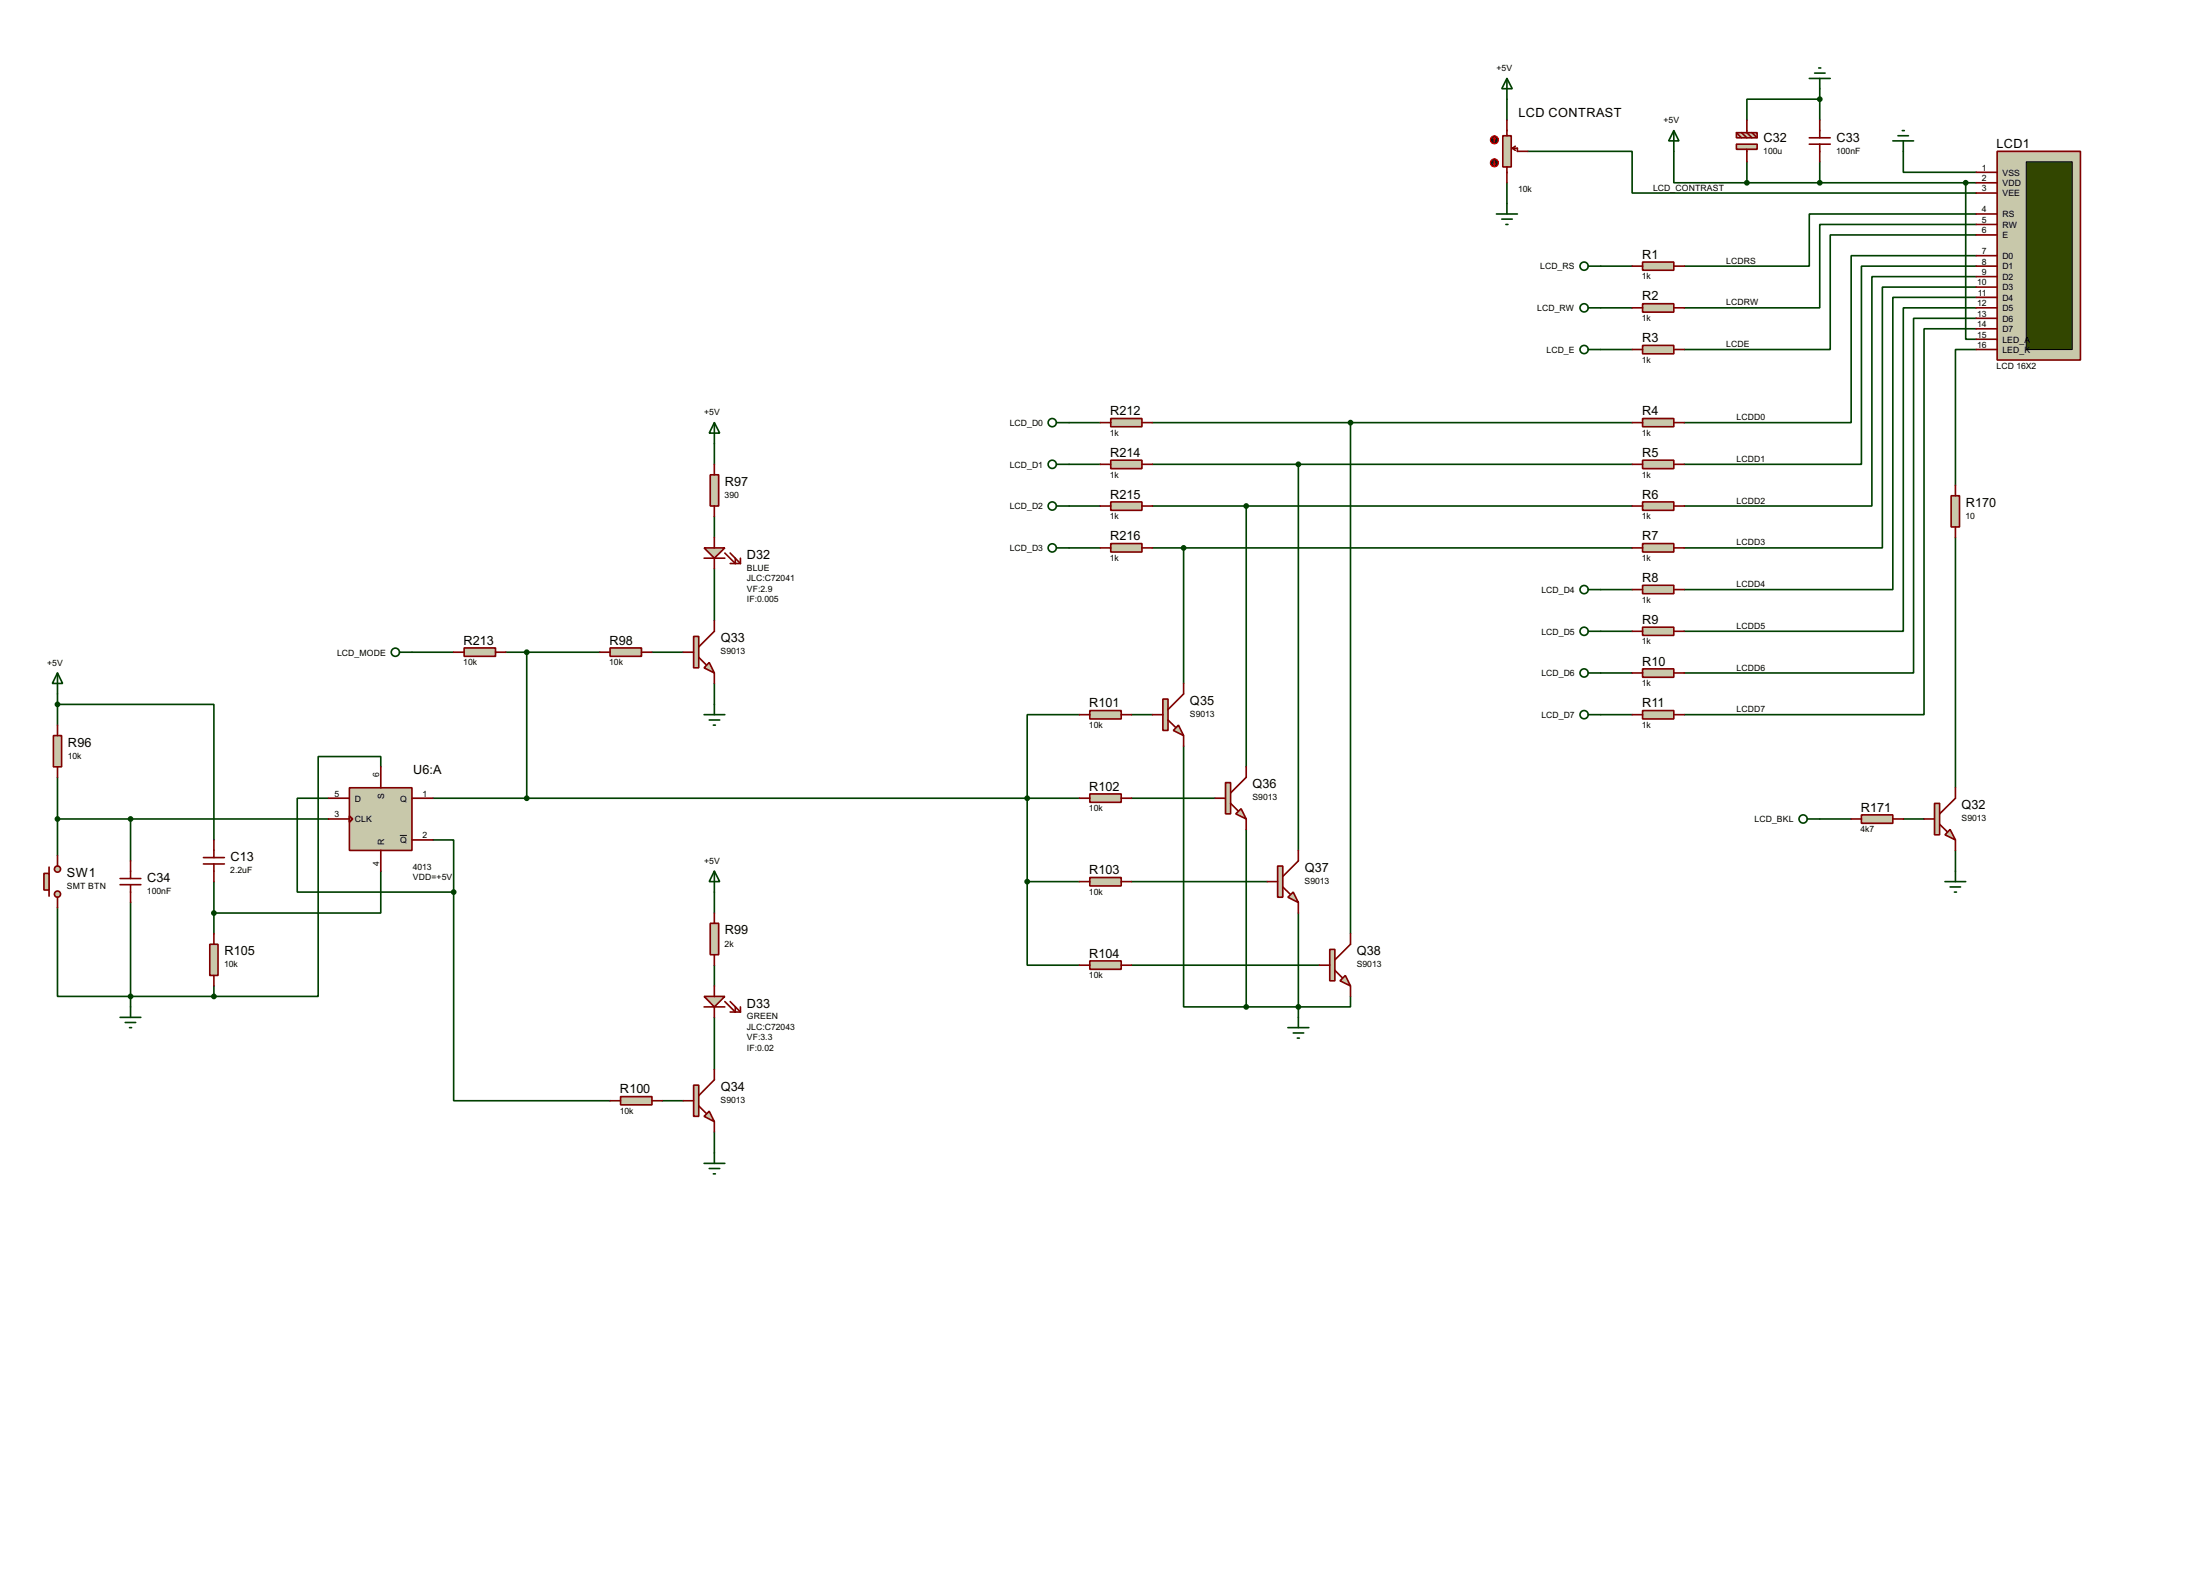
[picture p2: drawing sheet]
<svg xmlns="http://www.w3.org/2000/svg" width="536mm" height="383mm" viewBox="0 0 536 383" stroke-linecap="round" stroke-linejoin="round" font-family="sans-serif">
<g fill="none" stroke="#004000" stroke-width=".4">
<path d="M367.1 24.2v5.1M372.2 36.9h25.4v10.1h83.8M407.7 36.9v7.6h17.8M425.5 39.4v5.1M443.3 24.2h-17.8v5.1M443.3 21.6v7.7M443.3 39.4v5.1M463.6 36.9v5.1h17.8M367.1 44.5v5.1M425.5 44.5h55.9M478.8 44.5v38.1h2.6M481.4 52.1h-40.7v12.7h-30.4"/>
<path d="M481.4 54.7h-38.1v20.3h-33M481.4 57.2h-35.6v27.9h-35.5M389.9 64.8h7.7M389.9 75h7.7M481.4 62.3h-30.5v40.6h-40.6M481.4 64.8h-28v48.3h-43.1M481.4 67.4h-25.4v55.8h-45.7M481.4 69.9h-22.9v63.5h-48.2M481.4 72.4h-20.3v71.2h-50.8M481.4 75h-17.8v78.7h-53.3M481.4 77.5h-15.3v86.4h-55.8M389.9 85.1h7.7"/>
<path d="M481.4 80.1h-12.7v93.9h-58.4M481.4 85.1h-5.1v33.1M174 108v5.1M260.4 102.9h7.6M260.4 113.1h7.6M280.7 102.9h116.9M280.7 113.1h116.9M316.3 113.1v94M329 102.9v124.5M174 125.8v5.1M174 138.5v12.7M260.4 123.2h7.6"/>
<path d="M260.4 133.4h7.6M280.7 123.2h116.9M280.7 133.4h116.9M288.3 133.4v33M303.6 123.2v63.5M476.3 130.9v60.9M100.4 158.8h10.1M123.2 158.8h22.9M128.3 158.8v35.6M158.8 158.8h7.6M389.9 143.6h7.7M389.9 153.7h7.7"/>
<path d="M14 171.5h38.1v33M14 169v7.6M174 166.4v5.1M262.9 174h-12.7v40.7M275.6 174h5.1M389.9 163.9h7.7M389.9 174h7.7M14 199.4h66.1M14 189.3v19M31.8 199.4v10.2M80.1 194.4h-7.7v22.8h38.1M92.8 186.7v-2.5h-15.3v58.4h-25.4"/>
<path d="M105.5 194.4h157.4M275.6 194.4h20.4M288.3 181.7v63.5h15.3M443.3 199.4h7.6M463.6 199.4h5.1M31.8 219.8v25.4M52.1 214.7v12.7M92.8 212.1v10.2h-40.7M105.5 204.5h5v12.7M110.5 217.2v50.8h38.1M174 217.2v5.1M250.2 214.7v20.3h12.7"/>
<path d="M250.2 214.7h12.7M275.6 214.7h33.1M303.6 202v43.2M476.3 207.1v5M14 221v21.6h38.1M174 235v5.1M275.6 235h45.8M316.3 222.3v25.4M52.1 240.1v2.5M174 247.7v12.7M329 242.6v2.6h-25.4M161.3 268h5.1"/>
<path d="M174 275.6v5.1"/>
</g>
<path d="M486.5 36.9h20.3v50.8h-20.3z" fill="#c8c8aa" stroke="#800000" stroke-width=".4"/>
<path d="M493.6 39.4h11.2v45.7h-11.2z" fill="#324600" stroke="#000" stroke-width=".25"/>
<g fill="none" stroke="#800000" stroke-width=".4">
<path d="M481.4 57.2h5.1M481.4 54.7h5.1M481.4 52.1h5.1M481.4 42h5.1M481.4 44.5h5.1M481.4 47h5.1M481.4 77.5h5.1M481.4 75h5.1M481.4 72.4h5.1M481.4 69.9h5.1M481.4 67.4h5.1M481.4 64.8h5.1"/>
<path d="M481.4 62.3h5.1M481.4 80.1h5.1M481.4 82.6h5.1M481.4 85.1h5.1"/>
</g>
<path d="M400.1 63.8h7.6v2h-7.6z" fill="#c8c8aa" stroke="#800000" stroke-width=".4"/>
<path d="M397.6 64.8h2.5M407.7 64.8h2.6" fill="none" stroke="#800000" stroke-width=".4"/>
<path d="M400.1 74h7.6v2h-7.6z" fill="#c8c8aa" stroke="#800000" stroke-width=".4"/>
<path d="M397.6 75h2.5M407.7 75h2.6" fill="none" stroke="#800000" stroke-width=".4"/>
<path d="M400.1 84.1h7.6v2.1h-7.6z" fill="#c8c8aa" stroke="#800000" stroke-width=".4"/>
<path d="M397.6 85.1h2.5M407.7 85.1h2.6" fill="none" stroke="#800000" stroke-width=".4"/>
<path d="M400.1 101.9h7.6v2h-7.6z" fill="#c8c8aa" stroke="#800000" stroke-width=".4"/>
<path d="M397.6 102.9h2.5M407.7 102.9h2.6" fill="none" stroke="#800000" stroke-width=".4"/>
<path d="M400.1 112.1h7.6v2h-7.6z" fill="#c8c8aa" stroke="#800000" stroke-width=".4"/>
<path d="M397.6 113.1h2.5M407.7 113.1h2.6" fill="none" stroke="#800000" stroke-width=".4"/>
<path d="M400.1 122.2h7.6v2.1h-7.6z" fill="#c8c8aa" stroke="#800000" stroke-width=".4"/>
<path d="M397.6 123.2h2.5M407.7 123.2h2.6" fill="none" stroke="#800000" stroke-width=".4"/>
<path d="M400.1 132.4h7.6v2h-7.6z" fill="#c8c8aa" stroke="#800000" stroke-width=".4"/>
<path d="M397.6 133.4h2.5M407.7 133.4h2.6" fill="none" stroke="#800000" stroke-width=".4"/>
<path d="M400.1 142.5h7.6v2.1h-7.6z" fill="#c8c8aa" stroke="#800000" stroke-width=".4"/>
<path d="M397.6 143.6h2.5M407.7 143.6h2.6" fill="none" stroke="#800000" stroke-width=".4"/>
<path d="M400.1 152.7h7.6v2h-7.6z" fill="#c8c8aa" stroke="#800000" stroke-width=".4"/>
<path d="M397.6 153.7h2.5M407.7 153.7h2.6" fill="none" stroke="#800000" stroke-width=".4"/>
<path d="M400.1 162.9h7.6v2h-7.6z" fill="#c8c8aa" stroke="#800000" stroke-width=".4"/>
<path d="M397.6 163.9h2.5M407.7 163.9h2.6" fill="none" stroke="#800000" stroke-width=".4"/>
<path d="M400.1 173h7.6v2.1h-7.6z" fill="#c8c8aa" stroke="#800000" stroke-width=".4"/>
<path d="M397.6 174h2.5M407.7 174h2.6" fill="none" stroke="#800000" stroke-width=".4"/>
<path d="M366.1 33.1h2v7.6h-2z" fill="#c8c8aa" stroke="#800000" stroke-width=".4"/>
<path d="M367.1 29.3v3.8M368.4 36.1l.7 .5M368.4 36.1h1.2v.8h2.6M369.1 35.6l-.7 .5M367.1 40.7v3.8" fill="none" stroke="#800000" stroke-width=".4"/>
<circle cx="364" cy="39.7" r="1" fill="#400000" stroke="#f00" stroke-width=".24"/>
<path d="M363.8 39.9l.2 .3M364 39.2v1M364.3 39.9l-.3 .3" fill="none" stroke="#f00" stroke-width=".24"/>
<circle cx="364" cy="34.1" r="1" fill="#400000" stroke="#f00" stroke-width=".24"/>
<path d="M364 33.6l-.2 .2M364 33.6l.3 .2M364 33.6v1" fill="none" stroke="#f00" stroke-width=".24"/>
<g fill="none" stroke="#004000" stroke-width=".4">
<path d="M367.1 19.1l1.3 2.5h-2.6zM367.1 19.1v5.1M440.7 19.1h5.1M442 17.8h2.6M443 16.6h.5M443.3 19.1v2.5M407.7 31.8l1.3 2.5h-2.5zM407.7 31.8v5.1M461.1 34.3h5M462.3 33.1h2.6M463.4 31.8h.5M463.6 34.3v2.6"/>
<path d="M364.5 52.1h5.1M365.8 53.4h2.6M366.8 54.7h.5M367.1 49.6v2.5M386.9 64.8h3M386.9 75h3M386.9 85.1h3M257.4 102.9h3M257.4 113.1h3M257.4 123.2h3M257.4 133.4h3M386.9 143.6h3"/>
<path d="M386.9 153.7h3M386.9 163.9h3M386.9 174h3"/>
<circle cx="385.8" cy="75" r="1"/>
<circle cx="385.8" cy="64.8" r="1"/>
<circle cx="385.8" cy="85.1" r="1"/>
<circle cx="256.3" cy="113.1" r="1"/>
<circle cx="256.3" cy="102.9" r="1"/>
<circle cx="256.3" cy="123.2" r="1"/>
<circle cx="256.3" cy="133.4" r="1"/>
<circle cx="385.8" cy="143.6" r="1"/>
<circle cx="385.8" cy="153.7" r="1"/>
<circle cx="385.8" cy="163.9" r="1"/>
<circle cx="385.8" cy="174" r="1"/>
</g>
<path d="M440.7 35.1h5.1M440.7 33.6h5.1M443.3 29.3v4.3M443.3 35.1v4.3" fill="none" stroke="#800000" stroke-width=".4"/>
<circle cx="443.2" cy="44.5" r=".5" fill="#004000" stroke="#004000" stroke-width=".4"/>
<path d="M287.1 176.6l1.2 2.5-2.5-1.2z" fill="#c8c8aa" stroke="#800000" stroke-width=".4"/>
<path d="M283.3 170.2h1.2v7.7h-1.2z" fill="#c8c8aa" stroke="#800000" stroke-width=".4"/>
<path d="M280.7 174h2.6M284.5 175.3l1.8 1.8M288.3 166.4v2.6l-3.8 3.8M288.3 179.1v2.6" fill="none" stroke="#800000" stroke-width=".4"/>
<path d="M265.5 173h7.6v2.1h-7.6z" fill="#c8c8aa" stroke="#800000" stroke-width=".4"/>
<path d="M262.9 174h2.6M273.1 174h2.5" fill="none" stroke="#800000" stroke-width=".4"/>
<path d="M301 198.2l1.3-1.3 1.3 2.5z" fill="#c8c8aa" stroke="#800000" stroke-width=".4"/>
<path d="M298.5 190.6h1.3v7.6h-1.3z" fill="#c8c8aa" stroke="#800000" stroke-width=".4"/>
<path d="M296 194.4h2.5M299.8 195.6l1.8 1.8M303.6 186.7v2.6l-3.8 3.8M303.6 199.4v2.6" fill="none" stroke="#800000" stroke-width=".4"/>
<path d="M265.5 193.3h7.6v2.1h-7.6z" fill="#c8c8aa" stroke="#800000" stroke-width=".4"/>
<path d="M262.9 194.4h2.6M273.1 194.4h2.5" fill="none" stroke="#800000" stroke-width=".4"/>
<path d="M313.7 218.5l1.3-1.3 1.3 2.6z" fill="#c8c8aa" stroke="#800000" stroke-width=".4"/>
<path d="M311.2 210.9h1.3v7.6h-1.3z" fill="#c8c8aa" stroke="#800000" stroke-width=".4"/>
<path d="M308.7 214.7h2.5M312.5 216l1.8 1.7M316.3 207.1v2.5l-3.8 3.8M316.3 219.8v2.5" fill="none" stroke="#800000" stroke-width=".4"/>
<path d="M265.5 213.7h7.6v2h-7.6z" fill="#c8c8aa" stroke="#800000" stroke-width=".4"/>
<path d="M262.9 214.7h2.6M273.1 214.7h2.5" fill="none" stroke="#800000" stroke-width=".4"/>
<path d="M326.4 238.8l1.3-1.3 1.3 2.6z" fill="#c8c8aa" stroke="#800000" stroke-width=".4"/>
<path d="M323.9 231.2h1.3v7.6h-1.3z" fill="#c8c8aa" stroke="#800000" stroke-width=".4"/>
<path d="M321.4 235h2.5M325.2 236.3l1.8 1.8M329 227.4v2.5l-3.8 3.8M329 240.1v2.5" fill="none" stroke="#800000" stroke-width=".4"/>
<path d="M265.5 234h7.6v2h-7.6z" fill="#c8c8aa" stroke="#800000" stroke-width=".4"/>
<path d="M262.9 235h2.6M273.1 235h2.5" fill="none" stroke="#800000" stroke-width=".4"/>
<g fill="#004000" stroke="#004000" stroke-width=".4">
<circle cx="316.2" cy="245.2" r=".5"/>
<circle cx="303.5" cy="245.2" r=".5"/>
<circle cx="250.2" cy="214.7" r=".5"/>
<circle cx="250.2" cy="194.4" r=".5"/>
</g>
<path d="M313.7 250.2h5.1M315 251.5h2.6M316 252.8h.5M316.3 247.7v2.5" fill="none" stroke="#004000" stroke-width=".4"/>
<path d="M475 202l1.3 2.5-2.5-1.2z" fill="#c8c8aa" stroke="#800000" stroke-width=".4"/>
<path d="M471.2 195.6h1.3v7.7h-1.3z" fill="#c8c8aa" stroke="#800000" stroke-width=".4"/>
<path d="M468.7 199.4h2.5M476.3 191.8v2.6l-3.8 3.8M472.5 200.7l1.8 1.8M476.3 204.5v2.6" fill="none" stroke="#800000" stroke-width=".4"/>
<path d="M475.3 120.7h2v7.6h-2z" fill="#c8c8aa" stroke="#800000" stroke-width=".4"/>
<path d="M476.3 118.2v2.5M476.3 128.3v2.6" fill="none" stroke="#800000" stroke-width=".4"/>
<circle cx="478.8" cy="44.5" r=".5" fill="#004000" stroke="#004000" stroke-width=".4"/>
<path d="M473.8 214.7h5M475 216h2.6M476.1 217.2h.5M476.3 212.1v2.6" fill="none" stroke="#004000" stroke-width=".4"/>
<path d="M453.4 198.4h7.7v2.1h-7.7z" fill="#c8c8aa" stroke="#800000" stroke-width=".4"/>
<path d="M450.9 199.4h2.5M461.1 199.4h2.5" fill="none" stroke="#800000" stroke-width=".4"/>
<g fill="none" stroke="#004000" stroke-width=".4">
<path d="M440.2 199.4h3.1"/>
<circle cx="439.2" cy="199.4" r="1"/>
</g>
<g fill="#c8c8aa" stroke="#800000" stroke-width=".4">
<path d="M423 35.1h5v1.3h-5z"/>
<path d="M423 32.3h5v1.3h-5z"/>
</g>
<path d="M423 32.3l1.2 1.3M424.2 32.3l1.3 1.3M425.5 29.3v3l1.3 1.3M425.5 36.4v3M426.8 32.3l1.2 1.3" fill="none" stroke="#800000" stroke-width=".4"/>
<g fill="#004000" stroke="#004000" stroke-width=".4">
<circle cx="425.5" cy="44.5" r=".5"/>
<circle cx="443.2" cy="24.2" r=".5"/>
</g>
<path d="M85.1 191.8h15.3v15.3h-15.3z" fill="#c8c8aa" stroke="#800000" stroke-width=".4"/>
<path d="M80.1 194.4h5M80.1 199.4h5M85.1 198.7l.8 .7-.8 .8zM92.8 186.7v5.1M100.4 194.4h5.1M92.8 207.1v5M100.4 204.5h5.1" fill="none" stroke="#800000" stroke-width=".4"/>
<path d="M97.4 203.4h1.7" fill="none" stroke="#000" stroke-width=".24"/>
<path d="M13 179.1h2v7.6h-2z" fill="#c8c8aa" stroke="#800000" stroke-width=".4"/>
<path d="M14 176.6v2.5M14 186.7v2.6M29.3 213.9h5M29.3 215.4h5M31.8 209.6v4.3M31.8 215.4v4.4" fill="none" stroke="#800000" stroke-width=".4"/>
<circle cx="31.8" cy="199.4" r=".5" fill="#004000" stroke="#004000" stroke-width=".4"/>
<path d="M14 163.9l1.3 2.5h-2.5zM14 163.9v5.1M29.3 247.7h5M30.5 249h2.6M31.6 250.2h.5M31.8 245.2v2.5" fill="none" stroke="#004000" stroke-width=".4"/>
<path d="M171.5 133.4h5.1l-2.6 2.5z" fill="#c8c8aa" stroke="#800000" stroke-width=".4"/>
<path d="M171.5 135.9h5.1M174 130.9v2.5M174 135.9v2.6M176.6 134.7l2.5 2.5v-1.3M177.9 134.7l2.5 2.5M177.9 137.2h2.5M180.4 135.9v1.3" fill="none" stroke="#800000" stroke-width=".4"/>
<path d="M173 115.6h2.1v7.6h-2.1z" fill="#c8c8aa" stroke="#800000" stroke-width=".4"/>
<path d="M174 113.1v2.5M174 123.2v2.6" fill="none" stroke="#800000" stroke-width=".4"/>
<path d="M174 102.9l1.3 2.6h-2.5zM174 102.9v5.1" fill="none" stroke="#004000" stroke-width=".4"/>
<path d="M172.8 161.3l1.2 2.6-2.5-1.3z" fill="#c8c8aa" stroke="#800000" stroke-width=".4"/>
<path d="M169 155h1.2v7.6h-1.2z" fill="#c8c8aa" stroke="#800000" stroke-width=".4"/>
<path d="M166.4 158.8h2.6M174 151.2v2.5l-3.8 3.8M170.2 160.1l1.8 1.8M174 163.9v2.5" fill="none" stroke="#800000" stroke-width=".4"/>
<path d="M171.5 174h5.1M172.8 175.3h2.5M173.8 176.6h.5M174 171.5v2.5" fill="none" stroke="#004000" stroke-width=".4"/>
<path d="M148.6 157.8h7.7v2h-7.7z" fill="#c8c8aa" stroke="#800000" stroke-width=".4"/>
<path d="M146.1 158.8h2.5M156.3 158.8h2.5" fill="none" stroke="#800000" stroke-width=".4"/>
<path d="M171.5 242.6h5.1l-2.6 2.6z" fill="#c8c8aa" stroke="#800000" stroke-width=".4"/>
<path d="M171.5 245.2h5.1M174 240.1v2.5M174 245.2v2.5M176.6 243.9l2.5 2.5v-1.2M177.9 243.9l2.5 2.5M177.9 246.4h2.5M180.4 245.2v1.2" fill="none" stroke="#800000" stroke-width=".4"/>
<path d="M173 224.8h2.1v7.7h-2.1z" fill="#c8c8aa" stroke="#800000" stroke-width=".4"/>
<path d="M174 222.3v2.5M174 232.5v2.5" fill="none" stroke="#800000" stroke-width=".4"/>
<path d="M151.2 267h7.6v2h-7.6z" fill="#c8c8aa" stroke="#800000" stroke-width=".4"/>
<path d="M148.6 268h2.6M158.8 268h2.5" fill="none" stroke="#800000" stroke-width=".4"/>
<path d="M174 212.1l1.3 2.6h-2.5zM174 212.1v5.1M171.5 283.3h5.1M172.8 284.5h2.5M173.8 285.8h.5M174 280.7v2.6" fill="none" stroke="#004000" stroke-width=".4"/>
<g fill="#c8c8aa" stroke="#800000" stroke-width=".4">
<circle cx="14" cy="211.6" r=".75"/>
<circle cx="14" cy="217.7" r=".75"/>
</g>
<path d="M12 211.1v7.1" fill="none" stroke="#800000" stroke-width=".4"/>
<path d="M10.7 212.7h1.3v4h-1.3z" fill="#c8c8aa" stroke="#800000" stroke-width=".4"/>
<path d="M14 208.3v2.6M14 218.5v2.5" fill="none" stroke="#800000" stroke-width=".4"/>
<g fill="#004000" stroke="#004000" stroke-width=".4">
<circle cx="14" cy="199.4" r=".5"/>
<circle cx="31.8" cy="242.6" r=".5"/>
</g>
<path d="M171.5 271.8l1.3-1.2 1.2 2.5z" fill="#c8c8aa" stroke="#800000" stroke-width=".4"/>
<path d="M169 264.2h1.2v7.6h-1.2z" fill="#c8c8aa" stroke="#800000" stroke-width=".4"/>
<path d="M166.4 268h2.6M170.2 269.3l1.8 1.8M174 260.4v2.5l-3.8 3.9M174 273.1v2.5" fill="none" stroke="#800000" stroke-width=".4"/>
<g fill="#004000" stroke="#004000" stroke-width=".4">
<circle cx="110.5" cy="217.2" r=".5"/>
<circle cx="128.3" cy="194.4" r=".5"/>
</g>
<g fill="none" stroke="#004000" stroke-width=".4">
<path d="M97.3 158.8h3.1"/>
<circle cx="96.3" cy="158.8" r="1"/>
</g>
<path d="M270.6 101.9h7.6v2h-7.6z" fill="#c8c8aa" stroke="#800000" stroke-width=".4"/>
<path d="M268 102.9h2.6M278.2 102.9h2.5" fill="none" stroke="#800000" stroke-width=".4"/>
<path d="M270.6 112.1h7.6v2h-7.6z" fill="#c8c8aa" stroke="#800000" stroke-width=".4"/>
<path d="M268 113.1h2.6M278.2 113.1h2.5" fill="none" stroke="#800000" stroke-width=".4"/>
<path d="M270.6 122.2h7.6v2.1h-7.6z" fill="#c8c8aa" stroke="#800000" stroke-width=".4"/>
<path d="M268 123.2h2.6M278.2 123.2h2.5" fill="none" stroke="#800000" stroke-width=".4"/>
<path d="M270.6 132.4h7.6v2h-7.6z" fill="#c8c8aa" stroke="#800000" stroke-width=".4"/>
<path d="M268 133.4h2.6M278.2 133.4h2.5" fill="none" stroke="#800000" stroke-width=".4"/>
<g fill="#004000" stroke="#004000" stroke-width=".4">
<circle cx="288.3" cy="133.4" r=".5"/>
<circle cx="303.5" cy="123.2" r=".5"/>
<circle cx="316.2" cy="113.1" r=".5"/>
<circle cx="328.9" cy="102.9" r=".5"/>
</g>
<path d="M51.1 229.9h2v7.6h-2z" fill="#c8c8aa" stroke="#800000" stroke-width=".4"/>
<path d="M49.6 210.4h5.1M49.6 208.8h5.1M52.1 204.5v4.3M52.1 210.4v4.3M52.1 227.4v2.5M52.1 237.5v2.6" fill="none" stroke="#800000" stroke-width=".4"/>
<g fill="#004000" stroke="#004000" stroke-width=".4">
<circle cx="14" cy="171.5" r=".5"/>
<circle cx="52.1" cy="242.6" r=".5"/>
<circle cx="52.1" cy="222.3" r=".5"/>
</g>
<path d="M113.1 157.8h7.6v2h-7.6z" fill="#c8c8aa" stroke="#800000" stroke-width=".4"/>
<path d="M110.5 158.8h2.6M120.7 158.8h2.5" fill="none" stroke="#800000" stroke-width=".4"/>
<circle cx="128.3" cy="158.8" r=".5" fill="#004000" stroke="#004000" stroke-width=".4"/>
<g font-size="3.5">
<text x="369.9" y="28.5">LCD CONTRAST</text>
<text x="429.6" y="34.5">C32</text>
<text x="447.3" y="34.5">C33</text>
<text x="486.3" y="36">LCD1</text>
<text x="400" y="63">R1</text>
<text x="400" y="73.2">R2</text>
<text x="400" y="83.3">R3</text>
<text x="270.4" y="101.1">R212</text>
<text x="400" y="101.1">R4</text>
<text x="270.4" y="111.3">R214</text>
<text x="400" y="111.3">R5</text>
<text x="176.6" y="118.3">R97</text>
<text x="270.4" y="121.4">R215</text>
<text x="400" y="121.4">R6</text>
<text x="478.8" y="123.4">R170</text>
<text x="270.4" y="131.6">R216</text>
<text x="400" y="131.6">R7</text>
<text x="181.9" y="136.1">D32</text>
<text x="400" y="141.7">R8</text>
<text x="400" y="151.9">R9</text>
<text x="112.9" y="157">R213</text>
<text x="148.5" y="157">R98</text>
<text x="175.6" y="156.4">Q33</text>
<text x="400" y="162.1">R10</text>
<text x="265.3" y="172.2">R101</text>
<text x="289.9" y="171.7">Q35</text>
<text x="400" y="172.2">R11</text>
<text x="16.6" y="181.8">R96</text>
<text x="100.6" y="188.5">U6:A</text>
<text x="305.1" y="192">Q36</text>
<text x="265.3" y="192.5">R102</text>
<text x="453.3" y="197.6">R171</text>
<text x="477.8" y="197.1">Q32</text>
<text x="56.2" y="209.8">C13</text>
<text x="16.3" y="213.6">SW1</text>
<text x="35.9" y="214.8">C34</text>
<text x="265.3" y="212.9">R103</text>
<text x="317.8" y="212.3">Q37</text>
<text x="176.6" y="227.5">R99</text>
<text x="54.7" y="232.6">R105</text>
<text x="265.3" y="233.2">R104</text>
<text x="330.5" y="232.6">Q38</text>
<text x="181.9" y="245.3">D33</text>
<text x="151" y="266.2">R100</text>
<text x="175.6" y="265.6">Q34</text>
</g>
<g font-size="2.4">
<text x="364.5" y="17.4">+5V</text>
<text x="405.2" y="30">+5V</text>
<text x="429.5" y="37.4">100u</text>
<text x="447.3" y="37.4">100nF</text>
<text x="482.8" y="41.6">1</text>
<text x="369.8" y="46.7">10k</text>
<text x="402.6" y="46.4">LCD_CONTRAST</text>
<text x="482.8" y="44.1">2</text>
<text x="482.8" y="46.6">3</text>
<text x="487.7" y="42.7">VSS</text>
<text x="487.7" y="45.3">VDD</text>
<text x="487.7" y="47.8">VEE</text>
<text x="482.8" y="51.7">4</text>
<text x="487.7" y="52.9">RS</text>
<text x="482.8" y="56.8">6</text>
<text x="482.8" y="54.3">5</text>
<text x="487.7" y="58">E</text>
<text x="487.7" y="55.4">RW</text>
<text x="375.1" y="65.6">LCD_RS</text>
<text x="420.4" y="64.2">LCDRS</text>
<text x="482.8" y="64.4">8</text>
<text x="482.8" y="61.9">7</text>
<text x="487.7" y="65.6">D1</text>
<text x="487.7" y="63.1">D0</text>
<text x="399.9" y="68">1k</text>
<text x="481.6" y="69.5">10</text>
<text x="481.8" y="72">11</text>
<text x="482.8" y="67">9</text>
<text x="487.7" y="70.7">D3</text>
<text x="487.7" y="68.1">D2</text>
<text x="374.4" y="75.8">LCD_RW</text>
<text x="420.4" y="74.4">LCDRW</text>
<text x="481.6" y="77.1">13</text>
<text x="481.6" y="74.6">12</text>
<text x="487.7" y="75.8">D5</text>
<text x="487.7" y="73.2">D4</text>
<text x="399.9" y="78.2">1k</text>
<text x="481.6" y="79.7">14</text>
<text x="481.6" y="82.2">15</text>
<text x="487.7" y="80.8">D7</text>
<text x="487.7" y="78.3">D6</text>
<text x="487.7" y="83.4">LED_A</text>
<text x="376.7" y="85.9">LCD_E</text>
<text x="399.9" y="88.4">1k</text>
<text x="420.4" y="84.5">LCDE</text>
<text x="481.6" y="84.7">16</text>
<text x="486.3" y="89.9">LCD 16X2</text>
<text x="487.7" y="85.9">LED_K</text>
<text x="171.5" y="101.2">+5V</text>
<text x="245.9" y="103.7">LCD_D0</text>
<text x="270.4" y="106.1">1k</text>
<text x="399.9" y="106.1">1k</text>
<text x="423" y="102.3">LCDD0</text>
<text x="245.9" y="113.9">LCD_D1</text>
<text x="423" y="112.5">LCDD1</text>
<text x="270.4" y="116.3">1k</text>
<text x="399.9" y="116.3">1k</text>
<text x="176.5" y="121.2">390</text>
<text x="245.9" y="124">LCD_D2</text>
<text x="423" y="122.6">LCDD2</text>
<text x="270.4" y="126.4">1k</text>
<text x="399.9" y="126.4">1k</text>
<text x="478.8" y="126.3">10</text>
<text x="245.9" y="134.2">LCD_D3</text>
<text x="270.4" y="136.6">1k</text>
<text x="399.9" y="136.6">1k</text>
<text x="423" y="132.8">LCDD3</text>
<text x="181.9" y="139">BLUE</text>
<text x="181.9" y="141.6">JLC:C72041</text>
<text x="423" y="143">LCDD4</text>
<text x="181.9" y="144">VF:2.9</text>
<text x="181.9" y="146.6">IF:0.005</text>
<text x="375.4" y="144.4">LCD_D4</text>
<text x="399.9" y="146.8">1k</text>
<text x="375.4" y="154.5">LCD_D5</text>
<text x="423" y="153.1">LCDD5</text>
<text x="82.1" y="159.6">LCD_MODE</text>
<text x="175.5" y="159.3">S9013</text>
<text x="399.9" y="156.9">1k</text>
<text x="11.5" y="162.1">+5V</text>
<text x="112.9" y="162">10k</text>
<text x="148.4" y="162">10k</text>
<text x="375.4" y="164.7">LCD_D6</text>
<text x="399.9" y="167.1">1k</text>
<text x="423" y="163.3">LCDD6</text>
<text x="423" y="173.4">LCDD7</text>
<text x="265.3" y="177.3">10k</text>
<text x="289.8" y="174.6">S9013</text>
<text x="375.4" y="174.8">LCD_D7</text>
<text x="399.9" y="177.3">1k</text>
<text x="16.5" y="184.7">10k</text>
<text x="92.4" y="189.3" transform="rotate(-90 92.4 189.3)">6</text>
<text x="81.5" y="194">5</text>
<text x="86.4" y="195.2">D</text>
<text x="93.6" y="194.5" transform="rotate(-90 93.6 194.5)">S</text>
<text x="97.4" y="195.2">Q</text>
<text x="102.9" y="194">1</text>
<text x="265.3" y="197.6">10k</text>
<text x="305.1" y="194.9">S9013</text>
<text x="81.5" y="199">3</text>
<text x="86.4" y="200.2">CLK</text>
<text x="427.4" y="200.2">LCD_BKL</text>
<text x="453.2" y="202.7">4k7</text>
<text x="477.8" y="200">S9013</text>
<text x="93.6" y="205.7" transform="rotate(-90 93.6 205.7)">R</text>
<text x="97.4" y="205.3">Q</text>
<text x="102.9" y="204.1">2</text>
<text x="56.1" y="212.7">2.2uF</text>
<text x="92.4" y="210.8" transform="rotate(-90 92.4 210.8)">4</text>
<text x="100.6" y="211.8">4013</text>
<text x="100.6" y="214.3">VDD=+5V</text>
<text x="171.5" y="210.4">+5V</text>
<text x="317.8" y="215.2">S9013</text>
<text x="16.3" y="216.5">SMT BTN</text>
<text x="35.8" y="217.8">100nF</text>
<text x="265.3" y="217.9">10k</text>
<text x="176.5" y="230.5">2k</text>
<text x="54.6" y="235.5">10k</text>
<text x="265.3" y="238.2">10k</text>
<text x="330.5" y="235.5">S9013</text>
<text x="181.9" y="248.2">GREEN</text>
<text x="181.9" y="250.8">JLC:C72043</text>
<text x="181.9" y="253.3">VF:3.3</text>
<text x="181.9" y="255.9">IF:0.02</text>
<text x="175.5" y="268.6">S9013</text>
<text x="151" y="271.2">10k</text>
</g>
</svg>
